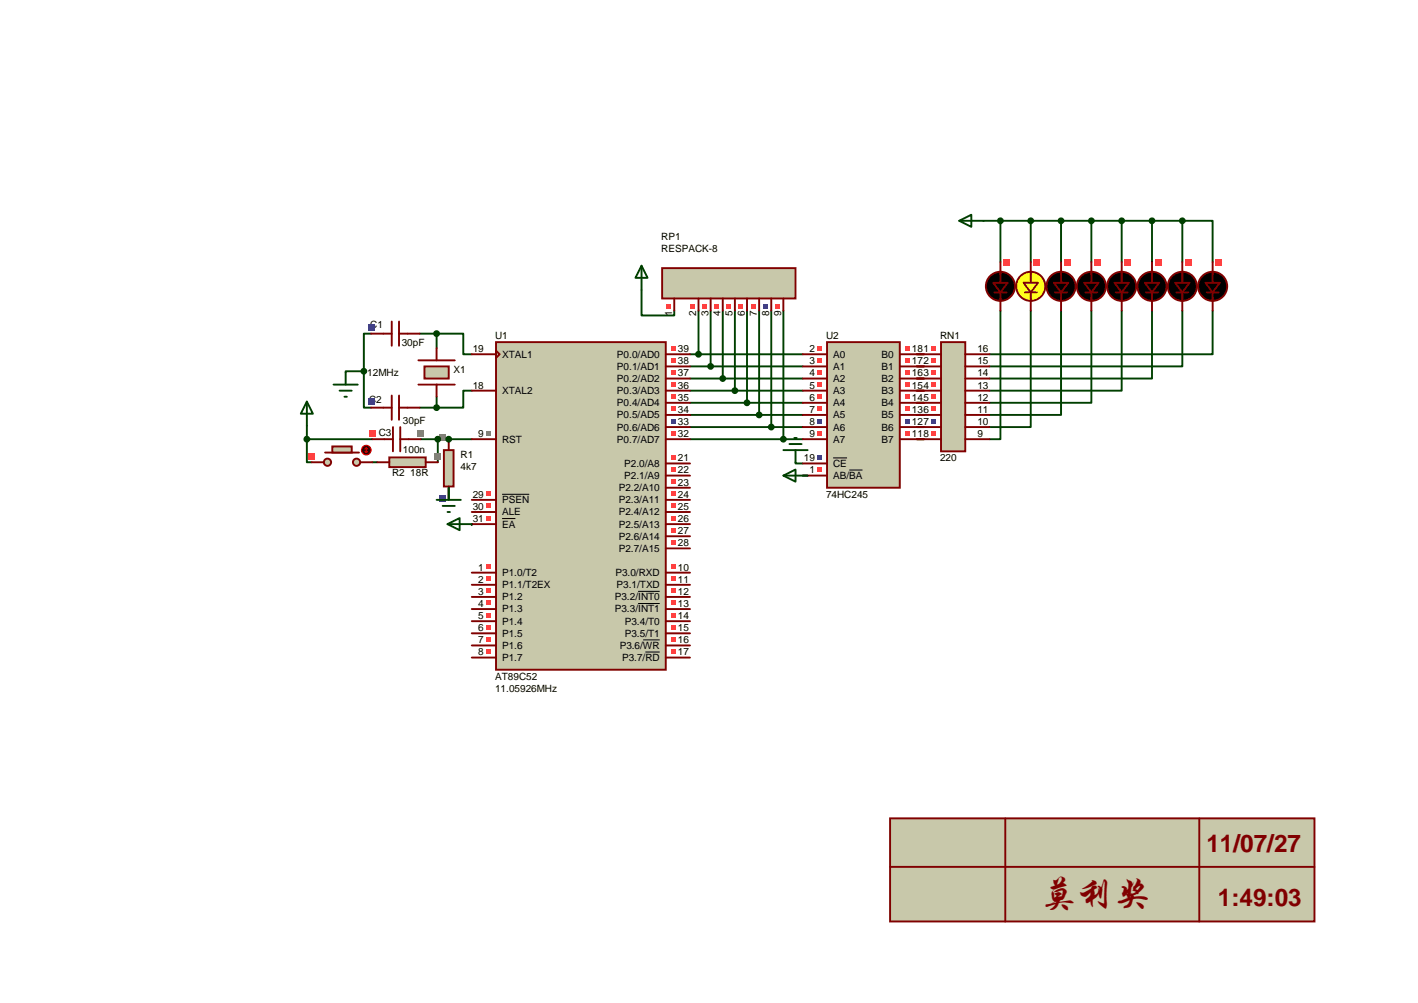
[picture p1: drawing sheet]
<svg xmlns="http://www.w3.org/2000/svg" width="297mm" height="210mm" viewBox="0 0 297 210" stroke-linecap="round" stroke-linejoin="round" font-family="sans-serif">
<g fill="none" stroke="#004000" stroke-width=".4">
<path d="M76.2 77.7v7.6h1.5M76.2 77.7h-3.8v.3M77.7 69.9h-1.5v7.8M87.9 69.8h3.6M91.5 69.8v3.1M91.5 69.9h5.5v4.3h1.8M192 74.2h1.6M192 76.7h1.6M192 79.2h1.6M78 96.8h1M87.9 85.3h3.6M91.5 83.1v2.2"/>
<path d="M98.8 81.8h-1.8v3.5h-5.5M166.6 96.8v.2h1.6M168.2 99.6h1M192 81.8h1.6M192 84.3h1.6M192 86.9h1.6M192 89.4h1.6M192 91.9h1.6M94 102.1v2.3"/>
</g>
<circle cx="98.8" cy="109.7" r=".2" fill="#004000"/>
<g fill="none" stroke="#004000" stroke-width=".4">
<path d="M206 46.2h3.6M209.6 46.2h6.3v8.7M209.6 46.2v8.7M215.9 46.2h6.4v8.7M222.3 46.2h6.3v8.7M228.6 46.2h6.4v8.7M235 46.2h6.3v8.7M241.3 46.2h6.4v8.7M247.7 46.2h6.3v8.7M134.4 60.7v5.3h6.8v-1M144.5 76.7h23.7M144.5 79.2h23.7"/>
<path d="M144.5 74.2h23.7M146.3 65v9.2M148.9 65v11.7M151.4 65v14.2M153.9 65v16.8M156.5 65v19.3M159 65v21.9M161.6 65v24.4M164.1 65v26.9M209.6 65v26.9h-2.3M215.9 65v24.4h-8.6M222.3 65v21.9h-15"/>
<path d="M228.6 65v19.3h-21.3M235 65v16.8h-27.7M241.3 65v14.2h-34M247.7 65v11.7h-40.4M254 65v9.2h-46.7M64.3 89.2v2.7M64.3 91.9h13.7M64.3 91.9v4.9h1M88.2 91.9h10.6M91.7 91.9v4.9M94 91.7v.2M144.5 91.9h23.7"/>
<path d="M144.5 89.4h23.7M144.5 84.3h23.7M144.5 86.9h23.7M144.5 81.8h23.7"/>
</g>
<path d="M103.9 71.6h35.6v68.6h-35.6z" fill="#c8c8aa" stroke="#800000" stroke-width=".4"/>
<g fill="none" stroke="#800000" stroke-width=".4">
<path d="M98.8 74.2h5.1M103.9 73.4l.8 .8-.8 .7zM139.5 74.2h5M139.5 76.7h5M139.5 79.2h5M98.8 81.8h5.1M98.8 91.9h5.1M139.5 81.8h5M139.5 91.9h5M139.5 84.3h5M139.5 86.9h5M139.5 89.4h5"/>
<path d="M139.5 97h5M139.5 99.6h5M98.8 107.2h5.1M98.8 109.7h5.1M98.8 104.6h5.1M98.8 119.9h5.1M139.5 107.2h5M139.5 109.7h5M139.5 104.6h5M139.5 119.9h5M139.5 114.8h5M139.5 102.1h5"/>
<path d="M139.5 112.3h5M98.8 122.4h5.1M98.8 125h5.1M98.8 127.5h5.1M98.8 130h5.1M98.8 132.6h5.1M98.8 135.1h5.1M98.8 137.7h5.1M139.5 122.4h5M139.5 125h5M139.5 127.5h5M139.5 130h5"/>
<path d="M139.5 132.6h5M139.5 135.1h5M139.5 137.7h5"/>
</g>
<path d="M105.2 108.6h2.8M105.2 103.5h5.7M133.7 123.8h4.5M133.7 126.3h4.5M134.7 134h3.5M135.2 136.5h3" fill="none" stroke="#000" stroke-width=".21"/>
<g fill="#ff4040">
<path d="M101.7 105.4h1.1v1h-1.1z"/>
<path d="M101.7 107.9h1.1v1.1h-1.1z"/>
<path d="M101.7 102.9h1.1v1h-1.1z"/>
</g>
<path d="M101.7 90.2h1.1v1h-1.1z" fill="#808080"/>
<g fill="#ff4040">
<path d="M140.6 72.4h1v1h-1z"/>
<path d="M140.6 74.9h1v1h-1z"/>
<path d="M140.6 77.5h1v1h-1z"/>
<path d="M140.6 80h1v1h-1z"/>
<path d="M140.6 82.5h1v1.1h-1z"/>
<path d="M140.6 85.1h1v1h-1z"/>
</g>
<path d="M140.6 87.6h1v1h-1z" fill="#4040ff"/>
<g fill="#ff4040">
<path d="M140.6 90.2h1v1h-1z"/>
<path d="M101.7 118.1h1.1v1h-1.1z"/>
<path d="M101.7 120.6h1.1v1.1h-1.1z"/>
<path d="M101.7 123.2h1.1v1h-1.1z"/>
<path d="M101.7 125.7h1.1v1h-1.1z"/>
<path d="M101.7 128.3h1.1v1h-1.1z"/>
<path d="M101.7 130.8h1.1v1h-1.1z"/>
<path d="M101.7 133.3h1.1v1.1h-1.1z"/>
<path d="M101.7 135.9h1.1v1h-1.1z"/>
<path d="M140.6 118.1h1v1h-1z"/>
<path d="M140.6 120.6h1v1.1h-1z"/>
<path d="M140.6 123.2h1v1h-1z"/>
<path d="M140.6 125.7h1v1h-1z"/>
<path d="M140.6 128.3h1v1h-1z"/>
<path d="M140.6 135.9h1v1h-1z"/>
<path d="M140.6 133.3h1v1.1h-1z"/>
<path d="M140.6 130.8h1v1h-1z"/>
<path d="M140.6 113h1v1h-1z"/>
<path d="M140.6 95.2h1v1.1h-1z"/>
<path d="M140.6 97.8h1v1h-1z"/>
<path d="M140.6 100.3h1v1h-1z"/>
<path d="M140.6 102.9h1v1h-1z"/>
<path d="M140.6 105.4h1v1h-1z"/>
<path d="M140.6 107.9h1v1.1h-1z"/>
<path d="M140.6 110.5h1v1h-1z"/>
</g>
<path d="M87.6 75.4h7.7M87.6 80.5h7.7" fill="none" stroke="#800000" stroke-width=".4"/>
<path d="M88.9 76.7h5.1v2.5h-5.1z" fill="#c8c8aa" stroke="#800000" stroke-width=".4"/>
<path d="M77.7 69.8h4.4M82.1 67.3v5.1M83.6 67.3v5.1M83.6 69.8h4.3M91.5 72.9v2.5M91.5 80.5v2.6" fill="none" stroke="#800000" stroke-width=".4"/>
<path d="M77.1 67.9h1.3v1.3h-1.3z" fill="#4040ff"/>
<path d="M77.7 85.3h4.4M82.1 82.8v5.1M83.6 82.8v5.1M83.6 85.3h4.3" fill="none" stroke="#800000" stroke-width=".4"/>
<path d="M77.1 83.4h1.3v1.3h-1.3z" fill="#4040ff"/>
<g fill="#004000" stroke="#004000" stroke-width=".4">
<circle cx="91.5" cy="85.3" r=".51"/>
<circle cx="91.5" cy="69.8" r=".51"/>
</g>
<path d="M78 91.9h4.3M82.3 89.4v5.1M83.8 89.4v5.1M83.8 91.9h4.4" fill="none" stroke="#800000" stroke-width=".4"/>
<path d="M77.4 90h1.2v1.3h-1.2z" fill="#ff4040"/>
<path d="M87.5 90h1.3v1.3h-1.3z" fill="#808080"/>
<g fill="#c8c8aa" stroke="#800000" stroke-width=".4">
<circle cx="74.7" cy="96.8" r=".76"/>
<circle cx="68.6" cy="96.8" r=".76"/>
</g>
<path d="M68.1 94.7h7.1" fill="none" stroke="#800000" stroke-width=".4"/>
<path d="M69.6 93.5h4.1v1.2h-4.1z" fill="#c8c8aa" stroke="#800000" stroke-width=".4"/>
<path d="M65.3 96.8h2.5M75.5 96.8h2.5" fill="none" stroke="#800000" stroke-width=".4"/>
<circle cx="76.7" cy="94.2" r="1.02" fill="#400000" stroke="#f00" stroke-width=".21"/>
<path d="M76.5 94l.2-.3 .3 .3M76.5 94.5l.2 .2M76.7 93.7v1M77 94.5l-.3 .2" fill="none" stroke="#f00" stroke-width=".21"/>
<path d="M64.7 94.9h1.2v1.2h-1.2z" fill="#ff4040"/>
<path d="M93 94.2h2v7.7h-2z" fill="#c8c8aa" stroke="#800000" stroke-width=".4"/>
<path d="M94 91.7v2.5M94 101.9v2.5" fill="none" stroke="#800000" stroke-width=".4"/>
<path d="M92.1 91.1h1.3v1.2h-1.3z" fill="#808080"/>
<path d="M92.1 103.8h1.3v1.2h-1.3z" fill="#4040ff"/>
<path d="M81.6 95.8h7.6v2h-7.6z" fill="#c8c8aa" stroke="#800000" stroke-width=".4"/>
<path d="M79 96.8h2.6M89.2 96.8h2.5" fill="none" stroke="#800000" stroke-width=".4"/>
<path d="M91.1 94.9h1.2v1.2h-1.2z" fill="#808080"/>
<path d="M72.4 78v2.5M64.3 84.1l1.2 2.5h-2.5zM64.3 84.1v5.1M69.9 80.5h5M71.1 81.8h2.6M72.2 83.1h.5M91.5 104.6h5M92.7 105.9h2.6M93.7 107.2h.6M94 102.1v2.5" fill="none" stroke="#004000" stroke-width=".4"/>
<circle cx="76.2" cy="77.7" r=".51" fill="#004000" stroke="#004000" stroke-width=".4"/>
<path d="M173.2 71.6h15.3v30.5h-15.3z" fill="#c8c8aa" stroke="#800000" stroke-width=".4"/>
<g fill="none" stroke="#800000" stroke-width=".4">
<path d="M168.2 74.2h5M168.2 76.7h5M168.2 79.2h5M188.5 74.2h5.1M188.5 76.7h5.1M188.5 79.2h5.1M168.2 81.8h5M168.2 84.3h5M168.2 86.9h5M168.2 89.4h5M168.2 91.9h5M168.2 97h5"/>
<path d="M168.2 99.6h5M188.5 81.8h5.1M188.5 84.3h5.1M188.5 86.9h5.1M188.5 89.4h5.1M188.5 91.9h5.1"/>
</g>
<path d="M174.5 95.9h2.9M177.9 98.4h2.8" fill="none" stroke="#000" stroke-width=".21"/>
<g fill="#ff4040">
<path d="M171.1 72.4h1v1h-1z"/>
<path d="M189.6 72.4h1v1h-1z"/>
<path d="M171.1 74.9h1v1h-1z"/>
<path d="M189.6 74.9h1v1h-1z"/>
<path d="M171.1 77.5h1v1h-1z"/>
<path d="M189.6 77.5h1v1h-1z"/>
<path d="M171.1 80h1v1h-1z"/>
<path d="M189.6 80h1v1h-1z"/>
<path d="M171.1 82.5h1v1.1h-1z"/>
<path d="M189.6 82.5h1v1.1h-1z"/>
<path d="M171.1 85.1h1v1h-1z"/>
<path d="M189.6 85.1h1v1h-1z"/>
</g>
<g fill="#4040ff">
<path d="M171.1 87.6h1v1h-1z"/>
<path d="M189.6 87.6h1v1h-1z"/>
</g>
<g fill="#ff4040">
<path d="M171.1 90.2h1v1h-1z"/>
<path d="M189.6 90.2h1v1h-1z"/>
</g>
<path d="M171.1 95.2h1v1.1h-1z" fill="#4040ff"/>
<path d="M171.1 97.8h1v1h-1z" fill="#ff4040"/>
<path d="M164.1 99.6l2.5-1.3v2.5zM164.1 94.2h5.1M164.1 99.6h5.1M165.4 93h2.5M166.4 91.7h.5M166.6 94.2v2.6" fill="none" stroke="#004000" stroke-width=".4"/>
<path d="M197.1 71.6h5.1v22.9h-5.1z" fill="#c8c8aa" stroke="#800000" stroke-width=".4"/>
<g fill="none" stroke="#800000" stroke-width=".4">
<path d="M192 74.2h5.1M192 76.7h5.1M192 79.2h5.1M202.2 74.2h5.1M202.2 76.7h5.1M202.2 79.2h5.1M192 81.8h5.1M192 84.3h5.1M192 86.9h5.1M192 89.4h5.1M192 91.9h5.1M202.2 81.8h5.1"/>
<path d="M202.2 84.3h5.1M202.2 86.9h5.1M202.2 89.4h5.1M202.2 91.9h5.1"/>
</g>
<g fill="#ff4040">
<path d="M195 72.4h1v1h-1z"/>
<path d="M195 74.9h1v1h-1z"/>
<path d="M195 77.5h1v1h-1z"/>
<path d="M195 80h1v1h-1z"/>
<path d="M195 82.5h1v1.1h-1z"/>
<path d="M195 85.1h1v1h-1z"/>
</g>
<path d="M195 87.6h1v1h-1z" fill="#4040ff"/>
<path d="M195 90.2h1v1h-1z" fill="#ff4040"/>
<path d="M134.4 55.6l1.3 2.6h-2.6zM134.4 55.6v5.1M93.7 109.7l2.6-1.2v2.5zM93.7 109.7h5.1" fill="none" stroke="#004000" stroke-width=".4"/>
<g fill="#004000" stroke="#004000" stroke-width=".4">
<circle cx="94" cy="91.9" r=".51"/>
<circle cx="64.3" cy="91.9" r=".51"/>
<circle cx="91.7" cy="91.9" r=".51"/>
</g>
<circle cx="209.6" cy="59.9" r="3" fill="#000" stroke="#800000" stroke-width=".4"/>
<path d="M208.3 61.2h2.5" fill="none" stroke="#800000" stroke-width=".38"/>
<path d="M208.6 59.9h2M209.1 59.4h1v1.1h-1zM209.6 58.9v2.1" fill="none" stroke="#000040" stroke-width=".21"/>
<path d="M209.6 54.9v4.3M209.6 61.2v3.8" fill="none" stroke="#800000" stroke-width=".4"/>
<path d="M208 59.2h3.1l-1.5 2z" fill="#000" stroke="#800000" stroke-width=".38"/>
<path d="M210.2 54.2h1.3v1.3h-1.3z" fill="#ff4040"/>
<circle cx="215.9" cy="59.9" r="3" fill="#ffff1c" stroke="#800000" stroke-width=".4"/>
<path d="M214.6 61.2h2.6" fill="none" stroke="#800000" stroke-width=".38"/>
<path d="M215.9 56.9v2.3M215.9 61.2v1.8" fill="none" stroke="#800000" stroke-width=".4"/>
<path d="M214.4 59.2h3l-1.5 2z" fill="#ffff2f" stroke="#800000" stroke-width=".38"/>
<path d="M215.9 54.9v2.5M215.9 62.5v2.5" fill="none" stroke="#800000" stroke-width=".4"/>
<path d="M216.6 54.2h1.2v1.3h-1.2z" fill="#ff4040"/>
<circle cx="222.3" cy="59.9" r="3" fill="#000" stroke="#800000" stroke-width=".4"/>
<path d="M221 61.2h2.5" fill="none" stroke="#800000" stroke-width=".38"/>
<path d="M221.3 59.9h2M221.8 59.4h1v1.1h-1zM222.3 58.9v2.1" fill="none" stroke="#000040" stroke-width=".21"/>
<path d="M222.3 54.9v4.3M222.3 61.2v3.8" fill="none" stroke="#800000" stroke-width=".4"/>
<path d="M220.7 59.2h3.1l-1.5 2z" fill="#000" stroke="#800000" stroke-width=".38"/>
<path d="M222.9 54.2h1.3v1.3h-1.3z" fill="#ff4040"/>
<circle cx="228.6" cy="59.9" r="3" fill="#000" stroke="#800000" stroke-width=".4"/>
<path d="M227.3 61.2h2.6" fill="none" stroke="#800000" stroke-width=".38"/>
<path d="M227.6 59.9h2M228.1 59.4h1v1.1h-1zM228.6 58.9v2.1" fill="none" stroke="#000040" stroke-width=".21"/>
<path d="M228.6 54.9v4.3M228.6 61.2v3.8" fill="none" stroke="#800000" stroke-width=".4"/>
<path d="M227.1 59.2h3l-1.5 2z" fill="#000" stroke="#800000" stroke-width=".38"/>
<path d="M229.3 54.2h1.2v1.3h-1.2z" fill="#ff4040"/>
<circle cx="235" cy="59.9" r="3" fill="#000" stroke="#800000" stroke-width=".4"/>
<path d="M233.7 61.2h2.5" fill="none" stroke="#800000" stroke-width=".38"/>
<path d="M234 59.9h2M234.5 59.4h1v1.1h-1zM235 58.9v2.1" fill="none" stroke="#000040" stroke-width=".21"/>
<path d="M235 54.9v4.3M235 61.2v3.8" fill="none" stroke="#800000" stroke-width=".4"/>
<path d="M233.4 59.2h3.1l-1.5 2z" fill="#000" stroke="#800000" stroke-width=".38"/>
<path d="M235.6 54.2h1.3v1.3h-1.3z" fill="#ff4040"/>
<circle cx="241.3" cy="59.9" r="3" fill="#000" stroke="#800000" stroke-width=".4"/>
<path d="M240 61.2h2.6" fill="none" stroke="#800000" stroke-width=".38"/>
<path d="M240.3 59.9h2M240.8 59.4h1v1.1h-1zM241.3 58.9v2.1" fill="none" stroke="#000040" stroke-width=".21"/>
<path d="M241.3 54.9v4.3M241.3 61.2v3.8" fill="none" stroke="#800000" stroke-width=".4"/>
<path d="M239.8 59.2h3l-1.5 2z" fill="#000" stroke="#800000" stroke-width=".38"/>
<path d="M242 54.2h1.2v1.3h-1.2z" fill="#ff4040"/>
<circle cx="247.7" cy="59.9" r="3" fill="#000" stroke="#800000" stroke-width=".4"/>
<path d="M246.4 61.2h2.5" fill="none" stroke="#800000" stroke-width=".38"/>
<path d="M246.7 59.9h2M247.2 59.4h1v1.1h-1zM247.7 58.9v2.1" fill="none" stroke="#000040" stroke-width=".21"/>
<path d="M247.7 54.9v4.3M247.7 61.2v3.8" fill="none" stroke="#800000" stroke-width=".4"/>
<path d="M246.1 59.2h3.1l-1.5 2z" fill="#000" stroke="#800000" stroke-width=".38"/>
<path d="M248.3 54.2h1.3v1.3h-1.3z" fill="#ff4040"/>
<circle cx="254" cy="59.9" r="3" fill="#000" stroke="#800000" stroke-width=".4"/>
<path d="M252.7 61.2h2.6" fill="none" stroke="#800000" stroke-width=".38"/>
<path d="M253 59.9h2M253.5 59.4h1v1.1h-1zM254 58.9v2.1" fill="none" stroke="#000040" stroke-width=".21"/>
<path d="M254 54.9v4.3M254 61.2v3.8" fill="none" stroke="#800000" stroke-width=".4"/>
<path d="M252.5 59.2h3l-1.5 2z" fill="#000" stroke="#800000" stroke-width=".38"/>
<path d="M254.7 54.2h1.2v1.3h-1.2z" fill="#ff4040"/>
<path d="M200.9 46.2l2.6-1.2v2.5zM200.9 46.2h5.1" fill="none" stroke="#004000" stroke-width=".4"/>
<g fill="#004000" stroke="#004000" stroke-width=".4">
<circle cx="247.7" cy="46.2" r=".51"/>
<circle cx="241.3" cy="46.2" r=".51"/>
<circle cx="235" cy="46.2" r=".51"/>
<circle cx="228.6" cy="46.2" r=".51"/>
<circle cx="222.3" cy="46.2" r=".51"/>
<circle cx="215.9" cy="46.2" r=".51"/>
<circle cx="209.6" cy="46.2" r=".51"/>
</g>
<path d="M186.5 171.3h88.9v21.6h-88.9z" fill="#c8c8aa" stroke="#800000" stroke-width=".4"/>
<path d="M210.6 171.3v21.6M251.2 171.3v21.6M186.5 181.5h88.9" fill="none" stroke="#800000" stroke-width=".4"/>
<path d="M138.7 56.1h27.9v6.4h-27.9z" fill="#c8c8aa" stroke="#800000" stroke-width=".4"/>
<path d="M141.2 62.5v2.5M146.3 62.5v2.5M148.9 62.5v2.5M151.4 62.5v2.5M153.9 62.5v2.5M156.5 62.5v2.5M159 62.5v2.5M161.6 62.5v2.5M164.1 62.5v2.5" fill="none" stroke="#800000" stroke-width=".4"/>
<g fill="#ff4040">
<path d="M144.5 63.6h1.1v1h-1.1z"/>
<path d="M147.1 63.6h1v1h-1z"/>
<path d="M149.6 63.6h1v1h-1z"/>
<path d="M152.2 63.6h1v1h-1z"/>
<path d="M154.7 63.6h1v1h-1z"/>
<path d="M157.2 63.6h1.1v1h-1.1z"/>
</g>
<path d="M159.8 63.6h1v1h-1z" fill="#4040ff"/>
<g fill="#ff4040">
<path d="M162.3 63.6h1v1h-1z"/>
<path d="M139.5 63.6h1v1h-1z"/>
</g>
<g fill="#004000" stroke="#004000" stroke-width=".4">
<circle cx="146.3" cy="74.2" r=".51"/>
<circle cx="148.9" cy="76.7" r=".51"/>
<circle cx="151.4" cy="79.2" r=".51"/>
<circle cx="153.9" cy="81.8" r=".51"/>
<circle cx="156.5" cy="84.3" r=".51"/>
<circle cx="159" cy="86.9" r=".51"/>
<circle cx="161.6" cy="89.4" r=".51"/>
<circle cx="164.1" cy="91.9" r=".51"/>
</g>
<text font-size="7.8" fill="#800000" x="217.9" y="189.5">莫利奖</text>
<g font-size="5.1" fill="#800000">
<text x="252.7" y="178.3">11/07/27</text>
<text x="255.1" y="189.7">1:49:03</text>
</g>
<g font-size="2.1">
<text x="138.5" y="50.2">RP1</text>
<text x="138.5" y="52.7">RESPACK-8</text>
<text x="77.6" y="68.7">C1</text>
<text x="103.7" y="71">U1</text>
<text x="140.8" y="66.2" transform="rotate(-90 140.8 66.2)">1</text>
<text x="145.9" y="66.2" transform="rotate(-90 145.9 66.2)">2</text>
<text x="148.4" y="66.2" transform="rotate(-90 148.4 66.2)">3</text>
<text x="150.9" y="66.2" transform="rotate(-90 150.9 66.2)">4</text>
<text x="153.5" y="66.2" transform="rotate(-90 153.5 66.2)">5</text>
<text x="156" y="66.2" transform="rotate(-90 156 66.2)">6</text>
<text x="158.6" y="66.2" transform="rotate(-90 158.6 66.2)">7</text>
<text x="161.1" y="66.2" transform="rotate(-90 161.1 66.2)">8</text>
<text x="163.6" y="66.2" transform="rotate(-90 163.6 66.2)">9</text>
<text x="173" y="71">U2</text>
<text x="196.9" y="71">RN1</text>
<text x="84.2" y="72.5">30pF</text>
<text x="99" y="73.7">19</text>
<text x="105.2" y="74.9">XTAL1</text>
<text x="129.2" y="74.9">P0.0/AD0</text>
<text x="129.2" y="77.4">P0.1/AD1</text>
<text x="142" y="73.7">39</text>
<text x="142" y="76.3">38</text>
<text x="169.5" y="73.7">2</text>
<text x="169.5" y="76.3">3</text>
<text x="174.5" y="74.9">A0</text>
<text x="174.5" y="77.4">A1</text>
<text x="184.7" y="74.9">B0</text>
<text x="184.7" y="77.4">B1</text>
<text x="191" y="73.7">181</text>
<text x="191" y="76.3">172</text>
<text x="204.7" y="73.7">16</text>
<text x="204.7" y="76.3">15</text>
<text x="76.9" y="78.7">12MHz</text>
<text x="95" y="78.1">X1</text>
<text x="99" y="81.3">18</text>
<text x="105.2" y="82.5">XTAL2</text>
<text x="129.2" y="80">P0.2/AD2</text>
<text x="129.2" y="82.5">P0.3/AD3</text>
<text x="142" y="78.8">37</text>
<text x="142" y="81.3">36</text>
<text x="142" y="83.9">35</text>
<text x="169.5" y="78.8">4</text>
<text x="169.5" y="81.3">5</text>
<text x="169.5" y="83.9">6</text>
<text x="174.5" y="80">A2</text>
<text x="174.5" y="82.5">A3</text>
<text x="184.7" y="80">B2</text>
<text x="184.7" y="82.5">B3</text>
<text x="191" y="78.8">163</text>
<text x="191" y="81.3">154</text>
<text x="191" y="83.9">145</text>
<text x="204.7" y="78.8">14</text>
<text x="204.7" y="81.3">13</text>
<text x="204.7" y="83.9">12</text>
<text x="77.3" y="84.5">C2</text>
<text x="84.4" y="88.7">30pF</text>
<text x="129.2" y="85">P0.4/AD4</text>
<text x="129.2" y="87.6">P0.5/AD5</text>
<text x="142" y="86.4">34</text>
<text x="142" y="89">33</text>
<text x="169.5" y="86.4">7</text>
<text x="169.5" y="89">8</text>
<text x="174.5" y="85">A4</text>
<text x="174.5" y="87.6">A5</text>
<text x="184.7" y="85">B4</text>
<text x="184.7" y="87.6">B5</text>
<text x="191" y="86.4">136</text>
<text x="191" y="89">127</text>
<text x="204.7" y="86.4">11</text>
<text x="204.7" y="89">10</text>
<text x="79.3" y="91.3">C3</text>
<text x="84.4" y="94.8">100n</text>
<text x="96.5" y="95.9">R1</text>
<text x="100.2" y="91.5">9</text>
<text x="105.2" y="92.7">RST</text>
<text x="129.2" y="90.1">P0.6/AD6</text>
<text x="129.2" y="92.7">P0.7/AD7</text>
<text x="142" y="91.5">32</text>
<text x="169.5" y="91.5">9</text>
<text x="174.5" y="90.1">A6</text>
<text x="174.5" y="92.7">A7</text>
<text x="184.7" y="90.1">B6</text>
<text x="184.7" y="92.7">B7</text>
<text x="191" y="91.5">118</text>
<text x="204.7" y="91.5">9</text>
<text x="82.1" y="99.7">R2</text>
<text x="85.9" y="99.6">18R</text>
<text x="96.5" y="98.5">4k7</text>
<text x="130.7" y="97.7">P2.0/A8</text>
<text x="130.7" y="100.3">P2.1/A9</text>
<text x="142" y="96.6">21</text>
<text x="142" y="99.1">22</text>
<text x="142" y="101.7">23</text>
<text x="168.4" y="96.6">19</text>
<text x="169.5" y="99.1">1</text>
<text x="174.5" y="97.7">CE</text>
<text x="174.5" y="100.3">AB/BA</text>
<text x="196.9" y="96.6">220</text>
<text x="99" y="106.7">30</text>
<text x="99" y="104.2">29</text>
<text x="105.2" y="107.9">ALE</text>
<text x="105.2" y="105.4">PSEN</text>
<text x="129.6" y="102.8">P2.2/A10</text>
<text x="129.6" y="105.4">P2.3/A11</text>
<text x="129.6" y="107.9">P2.4/A12</text>
<text x="142" y="104.2">24</text>
<text x="142" y="106.7">25</text>
<text x="173" y="104.2">74HC245</text>
<text x="99" y="109.3">31</text>
<text x="105.2" y="110.4">EA</text>
<text x="129.6" y="110.4">P2.5/A13</text>
<text x="129.6" y="113">P2.6/A14</text>
<text x="142" y="109.3">26</text>
<text x="142" y="111.8">27</text>
<text x="100.2" y="119.4">1</text>
<text x="129.6" y="115.5">P2.7/A15</text>
<text x="142" y="119.4">10</text>
<text x="142" y="114.4">28</text>
<text x="100.2" y="122">2</text>
<text x="100.2" y="124.5">3</text>
<text x="105.2" y="120.6">P1.0/T2</text>
<text x="105.2" y="123.1">P1.1/T2EX</text>
<text x="105.2" y="125.7">P1.2</text>
<text x="128.8" y="125.7">P3.2/INT0</text>
<text x="128.9" y="120.6">P3.0/RXD</text>
<text x="129.1" y="123.1">P3.1/TXD</text>
<text x="142" y="122">11</text>
<text x="142" y="124.5">12</text>
<text x="100.2" y="127.1">4</text>
<text x="100.2" y="129.6">5</text>
<text x="105.2" y="128.2">P1.3</text>
<text x="105.2" y="130.8">P1.4</text>
<text x="128.8" y="128.2">P3.3/INT1</text>
<text x="130.9" y="130.8">P3.4/T0</text>
<text x="142" y="129.6">14</text>
<text x="142" y="127.1">13</text>
<text x="100.2" y="132.1">6</text>
<text x="100.2" y="134.7">7</text>
<text x="100.2" y="137.2">8</text>
<text x="105.2" y="133.3">P1.5</text>
<text x="105.2" y="135.8">P1.6</text>
<text x="129.8" y="135.8">P3.6/WR</text>
<text x="130.9" y="133.3">P3.5/T1</text>
<text x="142" y="132.1">15</text>
<text x="142" y="137.2">17</text>
<text x="142" y="134.7">16</text>
<text x="103.7" y="142.3">AT89C52</text>
<text x="105.2" y="138.4">P1.7</text>
<text x="130.3" y="138.4">P3.7/RD</text>
<text x="103.7" y="144.8">11.05926MHz</text>
</g>
</svg>
